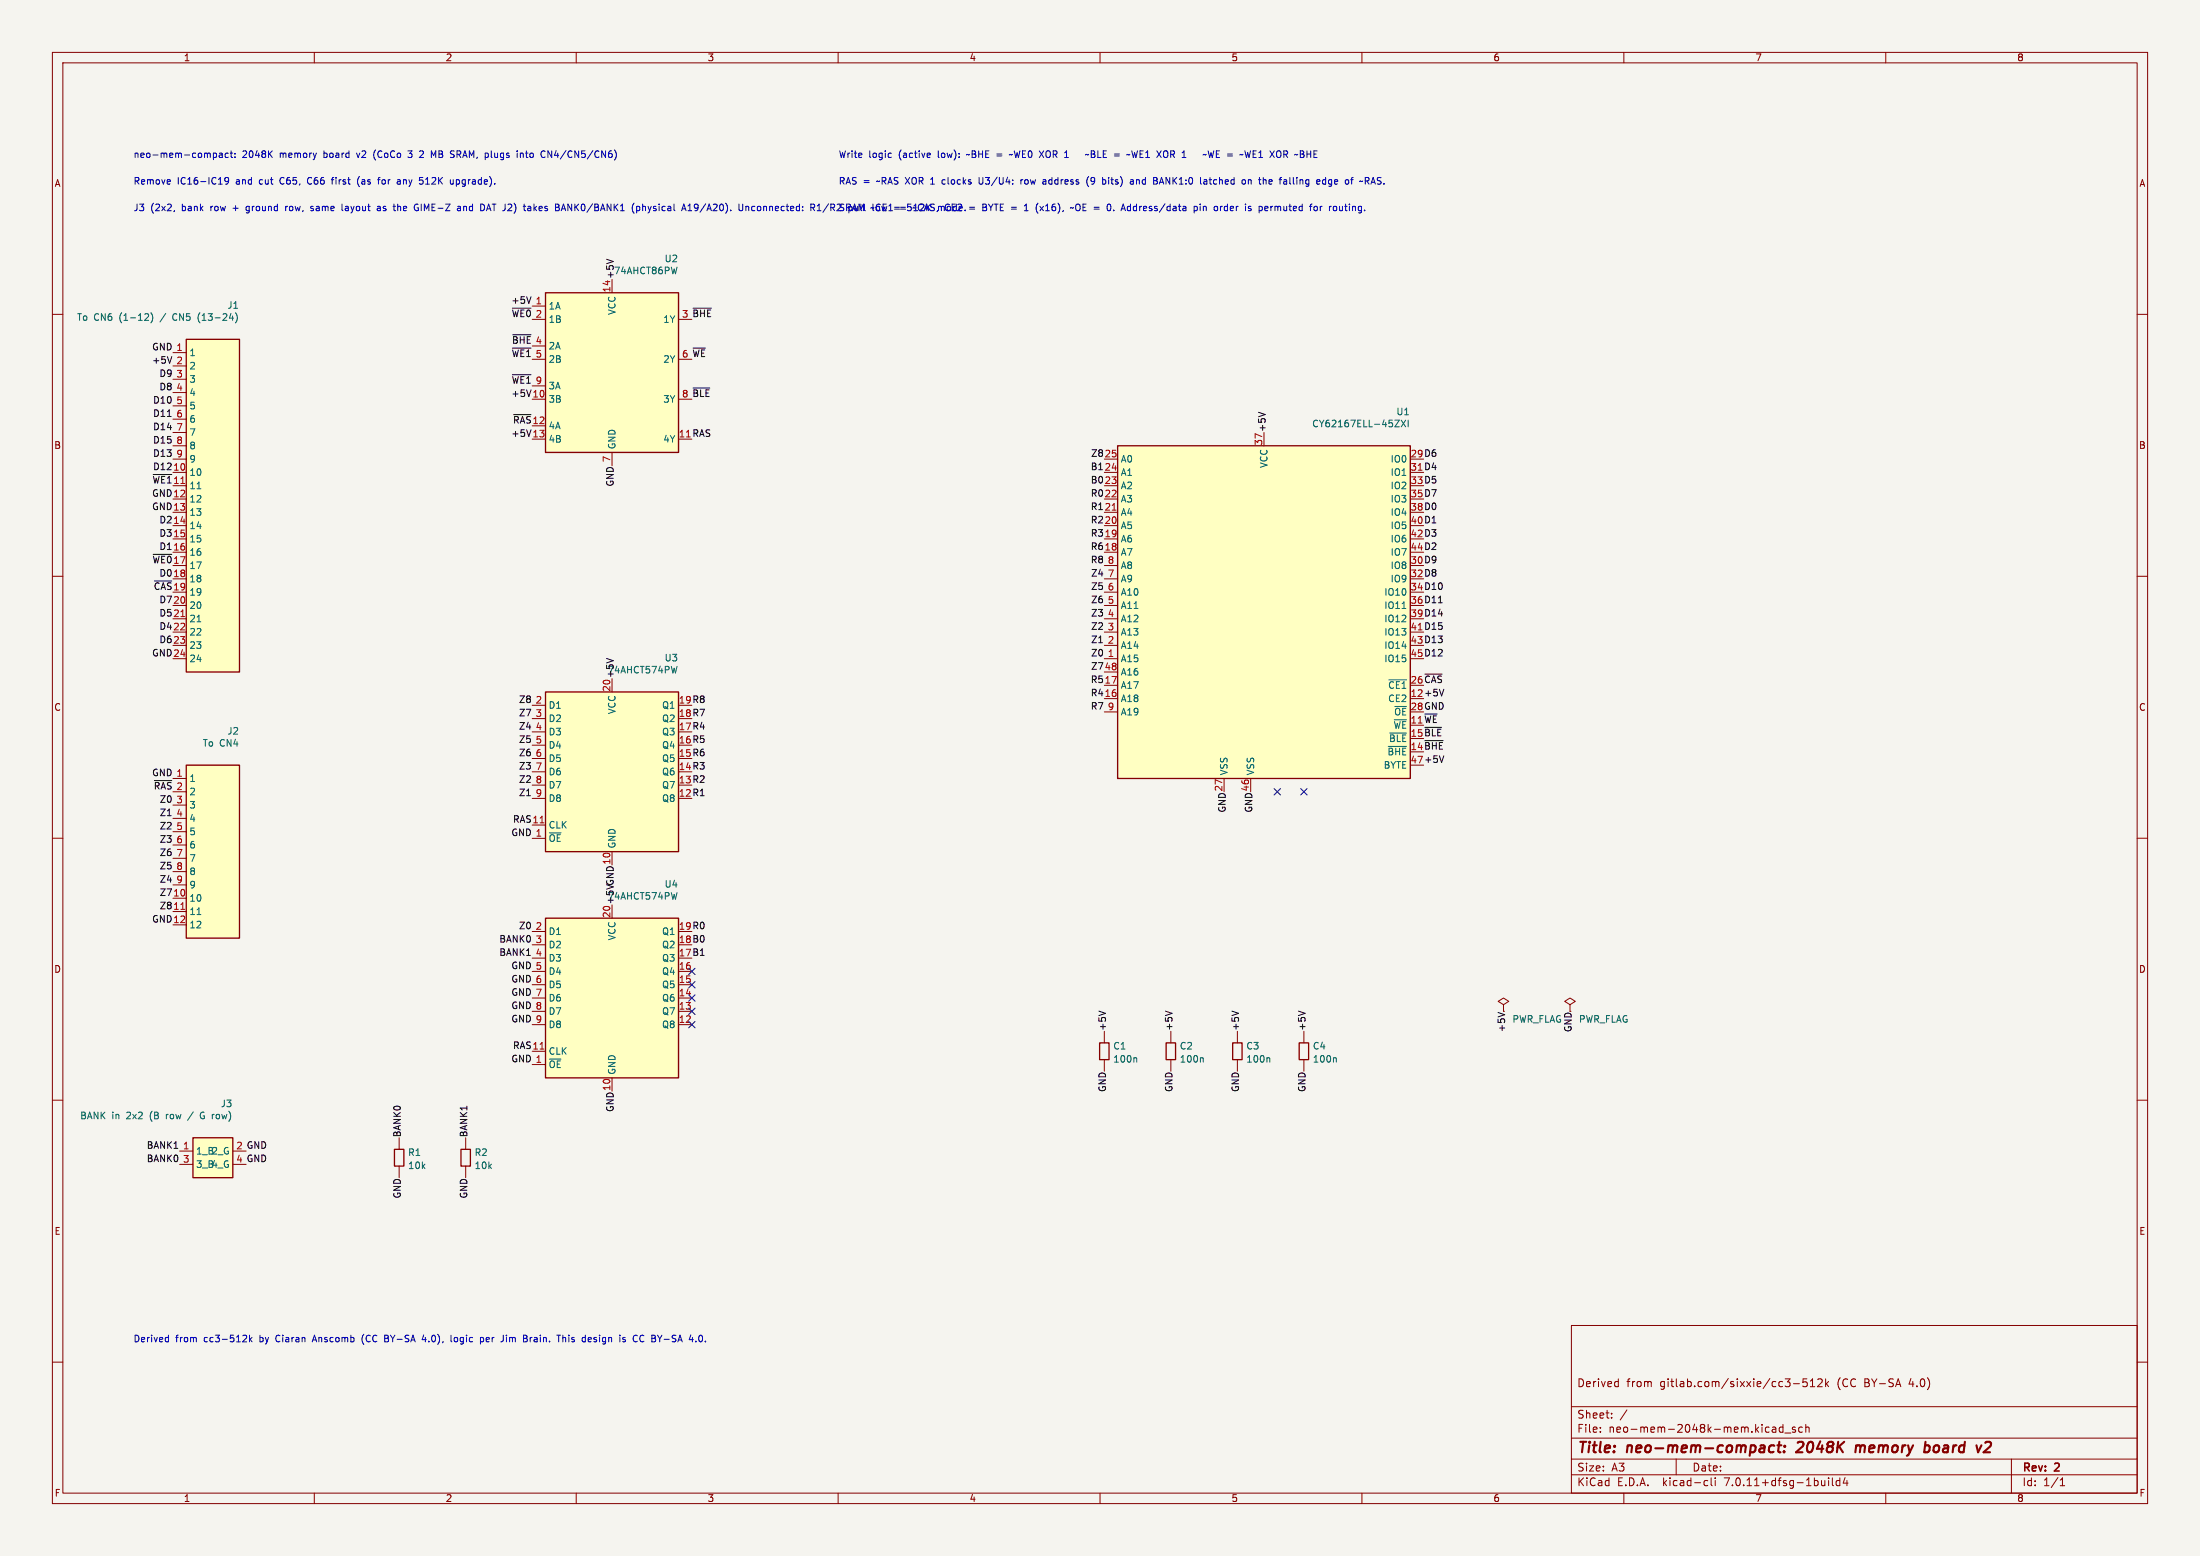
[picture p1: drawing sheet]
<svg xmlns="http://www.w3.org/2000/svg" width="420mm" height="297mm" viewBox="0 0 420 297" stroke-linecap="round" stroke-linejoin="round" font-family="sans-serif">
<path d="M0 0h420v297h-420z" fill="#f5f4ef" stroke="#f5f4ef" stroke-width=".19"/>
<g fill="none" stroke="#840000" stroke-width=".19">
<path d="M10 10h400v277h-400zM12 12h396v273h-396zM60 10v2M110 10v2M160 10v2M210 10v2M260 10v2M310 10v2M360 10v2M10 60h2M101.6 58.4h2.5M116.8 53.3v2.6"/>
<path d="M408 60h2M33 67.3h2.6M33 69.9h2.6M33 72.4h2.6M33 74.9h2.6M33 77.5h2.6M101.6 76.2h2.5M101.6 66h2.5M129.5 76.2h2.6M129.5 61h2.6M129.5 68.6h2.6M33 97.8h2.6"/>
<path d="M33 95.3h2.6M33 90.2h2.6M33 87.6h2.6M33 80h2.6M33 82.6h2.6M33 85.1h2.6M101.6 83.8h2.5M116.8 86.4v2.5M210.8 97.8h2.6M210.8 95.3h2.6M210.8 92.7h2.6M210.8 90.2h2.6"/>
<path d="M210.8 87.6h2.6M241.3 82.6v2.5M10 110h2M33 105.4h2.6M33 102.9h2.6M33 100.3h2.6M33 118.1h2.6M33 115.6h2.6M33 110.5h2.6M210.8 105.4h2.6M210.8 102.9h2.6M210.8 100.3h2.6"/>
<path d="M210.8 118.1h2.6M210.8 115.6h2.6M210.8 113h2.6M210.8 110.5h2.6M210.8 108h2.6M408 110h2M33 125.7h2.6M33 123.2h2.6M33 120.7h2.6M101.6 134.6h2.5M101.6 137.2h2.5M101.6 139.7h2.5"/>
<path d="M116.8 129.5v2.6M210.8 125.7h2.6M210.8 133.4h2.6M210.8 130.8h2.6M210.8 123.2h2.6M210.8 120.7h2.6M210.8 128.3h2.6M210.8 135.9h2.6M10 160h2M33 148.6h2.6M33 153.7h2.6M33 156.2h2.6"/>
<path d="M33 158.8h2.6M101.6 157.5h2.5M101.6 142.2h2.5M101.6 144.8h2.5M101.6 147.3h2.5M101.6 149.9h2.5M101.6 152.4h2.5M233.7 148.6v2.5M238.8 148.6v2.5M408 160h2M33 171.5h2.6M33 174h2.6"/>
<path d="M33 176.5h2.6M33 161.3h2.6M33 163.8h2.6M33 166.4h2.6M33 168.9h2.6M101.6 160h2.5M101.6 177.8h2.5M116.8 162.6v2.5M116.8 172.7v2.6M101.6 195.6h2.5M101.6 193h2.5M101.6 190.5h2.5"/>
<path d="M101.6 188h2.5M101.6 185.4h2.5M101.6 180.3h2.5M101.6 182.9h2.5M129.5 195.6h2.6M129.5 193h2.6M129.5 190.5h2.6M129.5 188h2.6M129.5 185.4h2.6M210.8 196.9v2.2M223.5 196.9v2.2M236.2 196.9v2.2"/>
<path d="M248.9 196.9v2.2M287 191.8l1-.7-1-.6-1 .6 1 .7v1.2M287 193h.1M299.7 191.8l1-.7-1-.6-1 .6 1 .7v1.2M10 210h2M34.3 219.7h2.5M76.2 217.2v2.2M88.9 217.2v2.2M101.6 203.2h2.5M101.6 200.7h2.5M116.8 205.7v2.6M210.8 202.3v2.2"/>
<path d="M223.5 202.3v2.2M236.2 202.3v2.2M248.9 202.3v2.2M408 210h2M34.3 222.2h2.5M76.2 222.6v2.2M88.9 222.6v2.2M10 260h2M300 253h108v32h-108zM408 260h2M300 278.5h108M300 274.5h108"/>
<path d="M300 268.5h108M305.5 273.2v.2M305.5 272.5v.1M307.7 270.5v.2M307.7 269.8v.1M308.5 263.7l.4 .1M308.9 263.2v1.5M308.9 264.6l-.4 .1M310.6 269.1l-1.3 1.9M320 278.5v3M338.4 272.5h.5l.1 .9M339 272.7l-.5 .1a.29 .29 0 0 0-.2 .3 .29 .29 0 0 0 .2 .3l.5-.1"/>
<path d="M340.4 272.5l-.5-.1-.2 .3 .1 .6h.6M340.4 271.9v1.5M340.7 273.5h1.2M342.4 264.1h1.1M342.7 272.5l-.3-.1-.2 .2v.2l.5 .2v.3h-.5M344.1 272.5l-.4-.1-.3 .3 .1 .6h.6M344.7 272.5l.2-.1 .4 .1 .1 .9M344.7 271.9v1.5M344.9 263.2h-.7v.7l.2-.1h.5l.1 .2-.1 .5-.2 .2-.5-.2M345.6 264.7h.8M345.6 263.6l.4-.4v1.5M347 263.3l.6-.1 .2 .1 .1 .3-1 1.1h1"/>
<path d="M348.5 263.2v1.5M348.7 264.1l.4 .6M349.1 263.7l-.6 .6M384 278.5v6.5M60 285v2M110 285v2M160 285v2M210 285v2M260 285v2M300 281.5h108M310 285v2M325.6 282.6l.4 .1"/>
<path d="M326 283.5l-.4 .1M326.7 282.1v1.3l.2 .2M327.4 282.1v.1M327.4 282.6v1M349.1 282.1v.1M349.1 282.6v1M349.8 282.1v1.3l.2 .2M351.2 282.7l-.4-.1-.3 .3 .2 .6h.5M351.2 282.1v1.5M352.2 282l-.3 1.1h.9M352.6 282.6v1M360 285v2"/>
<path d="M393.3 283.6h.9M393.3 282.5l.4-.4v1.5"/>
</g>
<path d="M338.7 276a.66 .66 0 0 0-1 .3v.5l.1 .3h.8M339.3 275.9h.8M339.7 275.2l-.2 1.7v.2l.4 .1M340.6 277v.2M340.7 276v.2M344.1 276.1l-1.2 1.1h1.2M354.4 275.9l-.2 1.3M355.1 276a.57 .57 0 0 0-.8 .1M355.2 276.2l-.2 1M367.6 275.2l-.3 2M367.7 275.9h.4l.3 .4-.1 .5-.4 .4M379 275.4l.3-.2h.5l.2 .2 .1 .4-.1 .3-1.3 1.1h1.2" fill="none" stroke="#840000" stroke-width=".4"/>
<g fill="none" stroke="#840000" stroke-width=".25">
<path d="M104.1 55.9h25.4v30.5h-25.4zM35.6 64.8h10.1v63.5h-10.1zM213.4 85.1h55.8v63.5h-55.8zM104.1 132.1h25.4v30.5h-25.4zM35.6 146.1h10.1v33h-10.1zM104.1 175.3h25.4v30.4h-25.4zM209.9 199.1h1.8v3.2h-1.8zM222.6 199.1h1.8v3.2h-1.8zM235.3 199.1h1.8v3.2h-1.8zM248 199.1h1.8v3.2h-1.8zM36.8 217.2h7.6v7.6h-7.6zM75.3 219.4h1.8v3.2h-1.8z"/>
<path d="M88 219.4h1.8v3.2h-1.8z"/>
</g>
<g fill="none" stroke="#006464" stroke-width=".19">
<path d="M27.8 59.9h.5l.1 .3-.8 .9h.8M28.8 59.7a1.46 1.46 0 0 1 0 1.9M45 59.8a1.47 1.47 0 0 1-.1 1.8M37.9 60.1l-.1 .4 .1 .8M37.6 93.3h.7M266.3 80.2h.8l-.8 1.3h.8M267.5 80.2l.8 1.3M268.3 80.2l-.8 1.3M268.8 80.2v1.3M37.6 118.7h.7M267.7 116.1h.7M129.2 127.2l-.3 1.3"/>
<path d="M265.1 129.8h3.4M265.3 139.9h3.2M265 142.5h3.5M37.6 174.6h.7M129.2 170.4l-.3 1.2M36.9 212.2l-1.1 1.7M38.7 212.3a.68 .68 0 0 0-.5 .6 .68 .68 0 0 0 .5 .6M216.8 201.9l.2 .2v.6M229.5 201.9l.2 .2v.6M242.2 201.9l.2 .2v.6M254.9 201.9l.2 .2v.6"/>
</g>
<g fill="#ffffc2" stroke="#ffffc2" stroke-width=".19">
<path d="M104.1 132.1h25.4v30.5h-25.4z"/>
<path d="M36.8 217.2h7.6v7.6h-7.6z"/>
<path d="M35.6 146.1h10.1v33h-10.1z"/>
<path d="M104.1 175.3h25.4v30.4h-25.4z"/>
<path d="M213.4 85.1h55.8v63.5h-55.8z"/>
<path d="M104.1 55.9h25.4v30.5h-25.4z"/>
<path d="M35.6 64.8h10.1v63.5h-10.1z"/>
</g>
<path d="M212.3 97.4h.8M34.5 117.7h.8M103.1 157.1h.7M34.5 173.6h.8M103.1 200.2h.7" fill="none" stroke="#a90000" stroke-width=".19"/>
<g fill="none" stroke="#0f0f0f" stroke-width=".19">
<path d="M97.8 58.8h3.6M101.4 56.6l-.4 1.3M115.8 49.5l1.3 .4M132.3 58.8h3.5M32 79.5h.7M32.8 68.1l-.4 1.2M97.8 71.5h3.6M97.8 66.4h3.6M97.9 63.9h3.5M98.1 79.1h3.3M132.3 74.1h3.2M240.3 78.7l1.2 .4"/>
<path d="M29.2 90.6h3.6M29.2 105.8h3.6M29.5 110.9h3.3M274.6 115.1h.7M115.8 125.7l1.3 .4M272 128.7h3.3M272 138.8h3.2M275.6 131.6l-.4 1.2M29.5 149h3.3M272 141.4h3.5M275.6 144.3l-.4 1.2M209.8 193l1.3 .4"/>
<path d="M222.5 193l1.3 .4M235.2 193l1.3 .4M247.9 193l1.3 .4M286 193.3l1.3 .4"/>
</g>
<g fill="none" stroke="#0000c2" stroke-width=".19">
<path d="M40.9 29.2h.2l.2 .3v.4l-.4 .2M41.7 35.1h.7M41.9 29.3h.5v.8M42.4 29.5l-.4 .1-.2 .2 .2 .3 .4-.1M43.6 29.3l-.4-.1-.2 .3 .1 .5h.5M43.6 34.4l-.2 .3-.4-.1-.1-.2v-.3l.3-.2h.2l.2 .2a.84 .84 0 0 1-.3 1h-.3M43.9 29.2h.5M44.1 28.8v1.1l.3 .2M44.9 29.9v.2M44.9 29.3v.1M47.2 39.4l-.2 .2v.4l.2 .2M51.4 29.3l.6 .8"/>
<path d="M52 28.8l-.7 .7M54.5 39.4v.8M54.9 39.4l-.4 .2M58.9 33.9l-.2 .5 .2 .7M59.8 39.4h-.3l-.2 .2 .6 .4M63.2 34.3h.5M63.7 33.9l-.3 .2v1M65.3 39v1l.2 .2M66.1 39.4h-.1M66.1 39.7l-.2 .2 .2 .3M68.6 33.7a1.46 1.46 0 0 0 0 1.9M71.5 29l-.2 .5 .2 .7"/>
<path d="M72.1 39.4h.4l.1 .8M72.1 34.3h.5M72.6 33.9l-.4 .2M72.6 39.7h-.4l-.2 .2 .2 .3h.4M75.9 39v1.2M76 34.3l.4 .2v.6M76.3 39.4l-.4 .1M76.4 35.1h-.4M76.4 34.6l-.4 .1M77.9 29.9l.5 .2M77.9 28.8h.8l-.5 .5h.2M79.6 39.7h.3l-.1 .5"/>
<path d="M80.3 28.8l.4 .1M80.4 39v1.2M80.7 34.5v.5M80.8 29.3l-.8 .8h.8M82.3 28.8l.5 .9 .4-.9M86.5 34.3v.8M86.5 35v.1M87.1 35.1h.4M87.1 34.3v1.3M87.5 34.3l-.4 .1M87.7 39.4l.2 .2v.6M87.9 39.7h-.4"/>
<path d="M88.5 39.4v.8M88.9 39.4l-.4 .1M93 39.9h.6M99.3 29.3l.2-.1 .3 .1 .1 .8M99.3 29.2v.9M101.9 39v1.2M102.1 39.7l.3 .5M102.4 39.4l-.5 .5M103.8 28.8l.3 .1M104.1 29.9l-.3 .2M104.6 30.1v-1.3l.7 1.3M107.3 39.9h.6"/>
<path d="M121.5 39.4h.4l.2 .2-.1 .6h-.5M121.5 39.4v1.3M122.7 39.5l.2-.1h.3v.8M122.7 39v1.2M131.3 39.3l.4-.3v1.2M133 39h-.2l-.3 .2 .1 .4 .4 .1M142.4 39.5l.2-.1h.3v.8M142.4 39.4v.8M144.1 39.4h-.4l-.2 .2 .1 .6h.5M156 39.3l.4-.3v1.2M158.2 38.9l-1.1 1.6M170 29.2l.2 .1"/>
<path d="M170.2 30l-.2 .1M173.9 39.6v.5M177.4 29.2l.2 .3-.6 .1M177.5 30l-.1 .1M180.1 34.3l-.3 .2v.4l.3 .2M184.7 29.5l-.2 .1M186.9 33.9v1l.3 .2h.2M193.2 29.5h-.4l-.1 .1M194.9 34.3v.8M195.3 34.3l-.4 .2M195.7 39.3l.2-.3v1.2M198.2 38.8l-.2 .2"/>
<path d="M198.5 39.4l.7 .8M199.2 39.4l-.7 .8M199.2 34.3l.5 .2v.6M199.7 35.1h-.5M199.7 34.6l-.5 .1M204.9 39.6l-.6 .1M205.7 39h-.2a.81 .81 0 0 0 .2 1.2M207.8 29.5l-.6 .1M207.8 33.7a1.46 1.46 0 0 0 0 1.9M208.3 29.4h.4M208.4 35.1h.2M208.5 33.9l-.2 .2v.3l.2 .3"/>
<path d="M208.7 28.8h-.4v1.3h.5M211 34.4l.1 .1-.1 .6M211.6 33.9v.1M215.3 39.4h.5M215.8 39v1.2M215.9 34.3l.5 .2v.6M216.1 28.8l.3 1.3 .2-.9 .2 .9 .3-1.3M216.4 35.1h-.5M216.4 34.6l-.5 .1M217 34.3v.8M217.1 34.3l-.1 .1M221.3 35.1l.4-1.2 .5 1.2"/>
<path d="M221.4 34.8h.6M228 39.4h.3l.3 .2-.1 .6h-.5M228 39.4v1.3M229.1 39v.1M229.1 39.4v.8M229.7 39.4v.8M229.9 39.4l-.2 .1M230 34.3l.4 .2v.6M230.3 29.5l-.6 .1M230.4 35.1h-.4M230.4 34.6l-.4 .1M230.6 28.8l.3 1.3 .3-.9 .2 .9 .3-1.3"/>
<path d="M230.8 34.3h.5M232.2 29.4h.4M232.8 28.8h-.6v1.3h.6M233.2 39.4h.2M234 39.4l-.3 .2v.4l.3 .2M237.5 34.3l.3 .2v.4l-.3 .2M238.3 34.4l.2-.1 .3 .1 .1 .7M238.3 34.3v.8M239.2 30.1h.6M239.2 28.8h.6M239.2 29.4h.4M242.6 39.4v.8"/>
<path d="M242.7 34.3l-.5 .2 .1 .6h.4M242.9 34.6l-.7 .1M243 39.4l-.4 .2M246.2 33.9v1.1l.2 .1M251.4 39.4l.1 .2-.1 .6M252 39.4v.8M252.4 39.4l-.4 .2M253.1 34.4l-.4-.1-.2 .2 .1 .6h.5M253.1 33.9v1.2M253.7 35.5l.3 .1M254.1 34.3h-.2l-.3 .2 .1 .5 .4 .1M256.3 39.4v.8"/>
<path d="M256.7 39.4h.5M259.6 34.6l-.1 .1M261.8 34.8h.6M262.1 33.9l.5 1.2M33.3 40.2l-.1 .2M47 40.6l.2 .1M59.9 40l-.2 .2h-.4M87.9 40.2h-.4M92.9 40.2l.4-1.2 .4 1.2M107.1 40.2l.5-1.2 .4 1.2M108.4 40.2v-1.2l.7 1.2M131.3 40.2h.8"/>
<path d="M133 40.2h-.3M156 40.2h.7M195.6 40.2h.7M198 40.5l.2 .2M212.6 40.1v.1M215.3 40.2h.5M256.3 40.1l-.2 .1M31.8 255.3h.4M32.2 254.9v1.2M32.2 256.1h-.4M46.5 254.9h.5l.1 .3-.8 .9h.8M47.6 254.9v1.2"/>
<path d="M47.8 255.6l.3 .5M48.1 255.3l-.5 .5M59.7 255.8h.6M60 254.9l-.4 1.2M69.5 254.7a1.46 1.46 0 0 0 0 1.9M73.5 254.9h.5M73.5 255.5h.4M73.9 255.5h.2M74 255.4l-.1 .1M74.1 256.1h-.6M80.9 254.8l-.3 .9h.8M81.2 255.3v.8"/>
<path d="M86.1 254.9v1l.2 .2M87.1 255.3h-.3l-.1 .2 .1 .5 .3 .1M91.7 255.3h.4l.2 .2-.1 .6h-.5M92.9 255.3v.8M93.4 255.6l-.6 .1M96.7 254.9v.1M96.7 255.3v.8M101.2 255.3v.8M101.6 255.3l-.4 .2M107.4 255.4l.2-.1h.3l.1 .8M107.4 254.9v1.2M112.5 255.3h.3l.1 .3-.6 .1"/>
<path d="M112.8 256.1h-.3M119.2 255.7l.2 .2-.2 .2M119.2 255.3h.2M122.7 254.9l.2 .1M122.9 256l-.2 .1M133.4 255.3l.3-.4a.68 .68 0 0 1 .4 .6 .68 .68 0 0 1-.4 .6l-.3-.5"/>
</g>
<g fill="none" stroke="#000084" stroke-width=".19">
<path d="M243.2 150.5l1.2 1.2M244.4 150.5l-1.2 1.2M248.3 150.5l1.2 1.2M249.5 150.5l-1.2 1.2M131.5 195l1.2 1.2M131.5 192.4l1.2 1.2M131.5 189.9l1.2 1.2M131.5 187.4l1.2 1.2M131.5 184.8l1.2 1.2M132.7 195l-1.2 1.2M132.7 192.4l-1.2 1.2M132.7 189.9l-1.2 1.2"/>
<path d="M132.7 187.4l-1.2 1.2M132.7 184.8l-1.2 1.2"/>
</g>
<g font-size="2.8" fill="#840000">
<text x="301" y="277.9">Title:</text>
<text x="310.6" y="277.9">neo-mem-compact:</text>
<text x="343.9" y="277.9">2048K</text>
<text x="355.9" y="277.9">memory</text>
<text x="369.8" y="277.9">board</text>
</g>
<g font-size="2.1" fill="#840000">
<text x="301" y="265">Derived</text>
<text x="310.5" y="265">from</text>
<text x="316.9" y="265">gitlab.com/sixxie/cc3-512k</text>
<text x="350.9" y="265">(CC</text>
<text x="356.2" y="265">BY-SA</text>
<text x="364.8" y="265">4.0)</text>
<text x="301" y="273.7">File:</text>
<text x="301" y="271">Sheet:</text>
<text x="307.1" y="273.7">neo-mem-2048k-mem.kicad_sch</text>
<text x="301" y="281.1">Size:</text>
<text x="307.6" y="281.1">A3</text>
<text x="323" y="281.1">Date:</text>
<text x="386" y="281.3">Rev:</text>
<text x="392.4" y="281.3">2</text>
<text x="301" y="283.9">KiCad</text>
<text x="308.7" y="283.9">E.D.A.</text>
<text x="317.6" y="283.9">kicad-cli</text>
<text x="329.5" y="283.9">7.0.11+dfsg-1build4</text>
<text x="386" y="283.9">Id:</text>
<text x="390.1" y="283.9">1/1</text>
</g>
<g font-size="1.8" fill="#840000">
<text x="35" y="11.9">1</text>
<text x="85" y="11.9">2</text>
<text x="135" y="11.9">3</text>
<text x="185" y="11.9">4</text>
<text x="235" y="11.9">5</text>
<text x="285" y="11.9">6</text>
<text x="335" y="11.9">7</text>
<text x="385" y="11.9">8</text>
<text x="10.3" y="35.9">A</text>
<text x="408.3" y="35.9">A</text>
<text x="10.3" y="85.9">B</text>
<text x="408.2" y="85.9">B</text>
<text x="10.3" y="135.9">C</text>
<text x="408.2" y="135.9">C</text>
<text x="10.3" y="185.9">D</text>
<text x="408.2" y="185.9">D</text>
<text x="10.3" y="235.9">E</text>
<text x="408.3" y="235.9">E</text>
<text x="10.3" y="285.9">F</text>
<text x="35" y="286.9">1</text>
<text x="85" y="286.9">2</text>
<text x="135" y="286.9">3</text>
<text x="185" y="286.9">4</text>
<text x="235" y="286.9">5</text>
<text x="285" y="286.9">6</text>
<text x="335" y="286.9">7</text>
<text x="385" y="286.9">8</text>
<text x="408.3" y="285.9">F</text>
</g>
<g font-size="1.8" fill="#0000c2">
<text x="25.4" y="30.2">neo-mem-compact:</text>
<text x="25.4" y="35.3">Remove</text>
<text x="33.8" y="35.3">IC16-IC19</text>
<text x="45.2" y="35.3">and</text>
<text x="46.2" y="30.2">2048K</text>
<text x="49.8" y="35.3">cut</text>
<text x="53.5" y="30.2">memory</text>
<text x="53.9" y="35.3">C65,</text>
<text x="59.4" y="35.3">C66</text>
<text x="62.1" y="30.2">board</text>
<text x="64.2" y="35.3">first</text>
<text x="68.6" y="30.2">v2</text>
<text x="69.3" y="35.3">(as</text>
<text x="72" y="30.2">(CoCo</text>
<text x="73.5" y="35.3">for</text>
<text x="77.3" y="35.3">any</text>
<text x="78.8" y="30.2">3</text>
<text x="81.2" y="30.2">2</text>
<text x="81.7" y="35.3">512K</text>
<text x="83.6" y="30.2">MB</text>
<text x="87.5" y="30.2">SRAM, plugs</text>
<text x="87.8" y="35.3">upgrade).</text>
<text x="100.6" y="30.2">into</text>
<text x="105.4" y="30.2">CN4/CN5/CN6)</text>
<text x="160" y="30.2">Write</text>
<text x="160" y="35.3">RAS =</text>
<text x="165.8" y="30.2">logic</text>
<text x="167.5" y="35.3">~RAS XOR 1</text>
<text x="171.7" y="30.2">(active</text>
<text x="179.3" y="30.2">low):</text>
<text x="180.5" y="35.3">clocks</text>
<text x="185.1" y="30.2">~BHE =</text>
<text x="187.7" y="35.3">U3/U4:</text>
<text x="193.7" y="30.2">~WE0 XOR 1</text>
<text x="195.9" y="35.3">row</text>
<text x="200.4" y="35.3">address</text>
<text x="208.9" y="35.3">(9</text>
<text x="209.2" y="30.2">~BLE =</text>
<text x="212.1" y="35.3">bits)</text>
<text x="217.5" y="30.2">~WE1 XOR 1</text>
<text x="217.7" y="35.3">and</text>
<text x="222.3" y="35.3">BANK1:0</text>
<text x="231.4" y="35.3">latched</text>
<text x="233.1" y="30.2">~WE =</text>
<text x="239.6" y="35.3">on</text>
<text x="240.5" y="30.2">~WE1 XOR ~BHE</text>
<text x="243.1" y="35.3">the</text>
<text x="247.2" y="35.3">falling</text>
<text x="254.5" y="35.3">edge</text>
<text x="260.1" y="35.3">of</text>
<text x="263.2" y="35.3">~RAS.</text>
<text x="25.4" y="40.4">J3</text>
<text x="28.7" y="40.4">(2x2,</text>
<text x="34.8" y="40.4">bank</text>
<text x="40.5" y="40.4">row</text>
<text x="44.9" y="40.4">+</text>
<text x="47.6" y="40.4">ground</text>
<text x="55.3" y="40.4">row,</text>
<text x="60.4" y="40.4">same</text>
<text x="66.5" y="40.4">layout</text>
<text x="73.5" y="40.4">as</text>
<text x="76.8" y="40.4">the</text>
<text x="81" y="40.4">GIME-Z</text>
<text x="89.4" y="40.4">and</text>
<text x="94" y="40.4">DAT J2)</text>
<text x="102.7" y="40.4">takes</text>
<text x="108.9" y="40.4">BANK0/BANK1</text>
<text x="123.7" y="40.4">(physical</text>
<text x="133.6" y="40.4">A19/A20).</text>
<text x="144.5" y="40.4">Unconnected:</text>
<text x="158.5" y="40.4">R1/R2</text>
<text x="160" y="40.4">SRAM pull</text>
<text x="166.2" y="40.4">~CE1low</text>
<text x="171.9" y="40.4">=</text>
<text x="174.7" y="40.4">~CAS, CE2mode.BYTE =</text>
<text x="175" y="40.4">=</text>
<text x="177.8" y="40.4">512K</text>
<text x="196.8" y="40.4">1</text>
<text x="199.2" y="40.4">(x16),</text>
<text x="206.1" y="40.4">~OE =</text>
<text x="213.4" y="40.4">0.</text>
<text x="216.4" y="40.4">Address/data</text>
<text x="230.4" y="40.4">pin</text>
<text x="234.5" y="40.4">order</text>
<text x="240.6" y="40.4">is</text>
<text x="243.4" y="40.4">permuted</text>
<text x="253.4" y="40.4">for</text>
<text x="257.3" y="40.4">routing.</text>
<text x="25.4" y="256.3">Derived</text>
<text x="33.5" y="256.3">from</text>
<text x="39.1" y="256.3">cc3-512k</text>
<text x="49.8" y="256.3">by</text>
<text x="53.1" y="256.3">Ciaran</text>
<text x="60.4" y="256.3">Anscomb</text>
<text x="69.9" y="256.3">(CC</text>
<text x="74.5" y="256.3">BY-SA</text>
<text x="81.9" y="256.3">4.0),</text>
<text x="87.5" y="256.3">logic</text>
<text x="93.4" y="256.3">per</text>
<text x="97.5" y="256.3">Jim</text>
<text x="102" y="256.3">Brain.</text>
<text x="108.7" y="256.3">This</text>
<text x="113.6" y="256.3">design</text>
<text x="121" y="256.3">is</text>
<text x="123.8" y="256.3">CC BY-SA</text>
<text x="134.9" y="256.3">4.0.</text>
</g>
<g font-size="1.8" fill="#006464">
<text x="117.1" y="52.5">74AHCT86PW</text>
<text x="126.8" y="50.2">U2</text>
<text x="43.3" y="59.1">J1</text>
<text x="104.6" y="59.3">1A</text>
<text x="14.6" y="61.4">To CN6</text>
<text x="22.9" y="61.4">(1-12)</text>
<text x="30.9" y="61.4">/</text>
<text x="33.4" y="61.4">CN5</text>
<text x="38.4" y="61.4">(13-24)</text>
<text x="104.6" y="61.8">1B</text>
<text x="117.7" y="60.2" transform="rotate(-90 117.7 60.2)">VCC</text>
<text x="126.5" y="61.8">1Y</text>
<text x="36.1" y="68.2">1</text>
<text x="36.1" y="70.7">2</text>
<text x="104.6" y="66.9">2A</text>
<text x="104.6" y="69.4">2B</text>
<text x="126.5" y="69.4">2Y</text>
<text x="36.1" y="73.3">3</text>
<text x="36.1" y="75.8">4</text>
<text x="104.6" y="77.1">3B</text>
<text x="104.6" y="74.5">3A</text>
<text x="126.5" y="77.1">3Y</text>
<text x="36.1" y="78.3">5</text>
<text x="36.1" y="80.9">6</text>
<text x="36.1" y="83.4">7</text>
<text x="104.6" y="82.1">4A</text>
<text x="250.4" y="81.8">CY62167ELL-45ZXI</text>
<text x="266.5" y="79.5">U1</text>
<text x="36.1" y="86">8</text>
<text x="36.1" y="88.5">9</text>
<text x="104.6" y="84.7">4B</text>
<text x="117.7" y="85.9" transform="rotate(-90 117.7 85.9)">GND</text>
<text x="126.5" y="84.7">4Y</text>
<text x="213.9" y="88.5">A0</text>
<text x="242.2" y="89.4" transform="rotate(-90 242.2 89.4)">VCC</text>
<text x="265.4" y="88.5">IO0</text>
<text x="36.1" y="91">10</text>
<text x="36.1" y="93.6">11</text>
<text x="213.9" y="93.6">A2</text>
<text x="213.9" y="91">A1</text>
<text x="265.4" y="91">IO1</text>
<text x="265.4" y="93.6">IO2</text>
<text x="36.1" y="96.1">12</text>
<text x="36.1" y="98.7">13</text>
<text x="36.1" y="101.2">14</text>
<text x="213.9" y="101.2">A5</text>
<text x="213.9" y="98.7">A4</text>
<text x="213.9" y="96.1">A3</text>
<text x="265.4" y="96.1">IO3</text>
<text x="265.4" y="98.7">IO4</text>
<text x="265.4" y="101.2">IO5</text>
<text x="36.1" y="103.7">15</text>
<text x="36.1" y="106.3">16</text>
<text x="213.9" y="106.3">A7</text>
<text x="213.9" y="103.7">A6</text>
<text x="265.4" y="103.7">IO6</text>
<text x="265.4" y="106.3">IO7</text>
<text x="36.1" y="108.8">17</text>
<text x="36.1" y="111.4">18</text>
<text x="36.1" y="113.9">19</text>
<text x="213.9" y="113.9">A10</text>
<text x="213.9" y="111.4">A9</text>
<text x="213.9" y="108.8">A8</text>
<text x="264.2" y="113.9">IO10</text>
<text x="265.4" y="108.8">IO8</text>
<text x="265.4" y="111.4">IO9</text>
<text x="36.1" y="116.4">20</text>
<text x="36.1" y="119">21</text>
<text x="213.9" y="119">A12</text>
<text x="213.9" y="116.4">A11</text>
<text x="264.2" y="116.4">IO11</text>
<text x="264.2" y="119">IO12</text>
<text x="36.1" y="121.5">22</text>
<text x="36.1" y="124.1">23</text>
<text x="213.9" y="124.1">A14</text>
<text x="213.9" y="121.5">A13</text>
<text x="264.2" y="121.5">IO13</text>
<text x="264.2" y="124.1">IO14</text>
<text x="36.1" y="126.6">24</text>
<text x="115.9" y="128.7">74AHCT574PW</text>
<text x="126.8" y="126.4">U3</text>
<text x="213.9" y="126.6">A15</text>
<text x="213.9" y="131.7">A17</text>
<text x="213.9" y="129.1">A16</text>
<text x="264.2" y="126.6">IO15</text>
<text x="104.6" y="135.5">D1</text>
<text x="117.7" y="136.4" transform="rotate(-90 117.7 136.4)">VCC</text>
<text x="126.3" y="135.5">Q1</text>
<text x="213.9" y="134.2">A18</text>
<text x="213.9" y="136.8">A19</text>
<text x="264.9" y="134.2">CE2</text>
<text x="38.6" y="142.7">To CN4</text>
<text x="43.3" y="140.4">J2</text>
<text x="104.6" y="138">D2</text>
<text x="104.6" y="140.6">D3</text>
<text x="104.6" y="143.1">D4</text>
<text x="126.3" y="143.1">Q4</text>
<text x="126.3" y="140.6">Q3</text>
<text x="126.3" y="138">Q2</text>
<text x="36.1" y="149.5">1</text>
<text x="104.6" y="145.6">D5</text>
<text x="104.6" y="148.2">D6</text>
<text x="126.3" y="148.2">Q6</text>
<text x="126.3" y="145.6">Q5</text>
<text x="234.5" y="148.1" transform="rotate(-90 234.5 148.1)">VSS</text>
<text x="239.6" y="148.1" transform="rotate(-90 239.6 148.1)">VSS</text>
<text x="264.1" y="146.9">BYTE</text>
<text x="36.1" y="152">2</text>
<text x="36.1" y="154.5">3</text>
<text x="104.6" y="150.7">D7</text>
<text x="104.6" y="153.3">D8</text>
<text x="126.3" y="153.3">Q8</text>
<text x="126.3" y="150.7">Q7</text>
<text x="36.1" y="157.1">4</text>
<text x="36.1" y="159.6">5</text>
<text x="104.6" y="160.9">~{OE}</text>
<text x="104.6" y="158.3">CLK</text>
<text x="36.1" y="162.2">6</text>
<text x="36.1" y="164.7">7</text>
<text x="36.1" y="167.2">8</text>
<text x="117.7" y="162.1" transform="rotate(-90 117.7 162.1)">GND</text>
<text x="36.1" y="172.3">10</text>
<text x="36.1" y="169.8">9</text>
<text x="115.9" y="171.9">74AHCT574PW</text>
<text x="126.8" y="169.6">U4</text>
<text x="36.1" y="174.9">11</text>
<text x="36.1" y="177.4">12</text>
<text x="104.6" y="178.7">D1</text>
<text x="117.7" y="179.6" transform="rotate(-90 117.7 179.6)">VCC</text>
<text x="126.3" y="178.7">Q1</text>
<text x="104.6" y="181.2">D2</text>
<text x="104.6" y="183.7">D3</text>
<text x="126.3" y="183.7">Q3</text>
<text x="126.3" y="181.2">Q2</text>
<text x="104.6" y="186.3">D4</text>
<text x="104.6" y="188.8">D5</text>
<text x="104.6" y="191.4">D6</text>
<text x="126.3" y="191.4">Q6</text>
<text x="126.3" y="188.8">Q5</text>
<text x="126.3" y="186.3">Q4</text>
<text x="104.6" y="193.9">D7</text>
<text x="104.6" y="196.4">D8</text>
<text x="126.3" y="196.4">Q8</text>
<text x="126.3" y="193.9">Q7</text>
<text x="288.6" y="195.4">PWR_FLAG</text>
<text x="301.3" y="195.4">PWR_FLAG</text>
<text x="104.6" y="201.5">CLK</text>
<text x="212.4" y="200.5">C1</text>
<text x="212.4" y="203">100n</text>
<text x="225.1" y="200.5">C2</text>
<text x="225.1" y="203">100n</text>
<text x="237.8" y="200.5">C3</text>
<text x="237.8" y="203">100n</text>
<text x="250.5" y="200.5">C4</text>
<text x="250.5" y="203">100n</text>
<text x="104.6" y="204.1">~{OE}</text>
<text x="117.7" y="205.2" transform="rotate(-90 117.7 205.2)">GND</text>
<text x="15.2" y="213.8">BANK</text>
<text x="21.3" y="213.8">in</text>
<text x="24.3" y="213.8">2x2</text>
<text x="28.9" y="213.8">(B</text>
<text x="32.2" y="213.8">row</text>
<text x="39.1" y="213.8">G row)</text>
<text x="42.1" y="211.5">J3</text>
<text x="37.3" y="220.6">1_B2_G</text>
<text x="77.8" y="220.8">R1</text>
<text x="90.5" y="220.8">R2</text>
<text x="37.3" y="223.1">3_B4_G</text>
<text x="77.8" y="223.3">10k</text>
<text x="90.5" y="223.3">10k</text>
</g>
<g font-size="1.8" fill="#0f0f0f">
<text x="117.4" y="53.3" transform="rotate(-90 117.4 53.3)">+5V</text>
<text x="97.5" y="58.1">+5V</text>
<text x="97.6" y="60.6">~{WE0}</text>
<text x="97.6" y="65.7">~{BHE}</text>
<text x="130.1" y="60.7">3 ~{BHE}</text>
<text x="28.9" y="67">GND 1</text>
<text x="28.9" y="69.5">+5V</text>
<text x="97.6" y="68.2">~{WE1}</text>
<text x="130.1" y="68.3">6 ~{WE}</text>
<text x="29.1" y="77.1">D10</text>
<text x="30.3" y="72">D9</text>
<text x="30.3" y="74.6">D8</text>
<text x="97.5" y="75.9">+5V 10</text>
<text x="97.6" y="73.3">~{WE1}</text>
<text x="130.1" y="75.9">8 ~{BLE}</text>
<text x="29.1" y="79.7">D11</text>
<text x="29.1" y="82.2">D14</text>
<text x="97.5" y="83.5">+5V 13</text>
<text x="97.8" y="80.9">~{RAS}</text>
<text x="101.6" y="81">12</text>
<text x="129.5" y="83.6">11 RAS</text>
<text x="241.8" y="82.5" transform="rotate(-90 241.8 82.5)">+5V</text>
<text x="29.1" y="84.7">D15</text>
<text x="29.1" y="87.3">D13</text>
<text x="29.1" y="89.8">D12</text>
<text x="33" y="89.9">10</text>
<text x="208.1" y="89.8">B1</text>
<text x="208.2" y="87.3">Z8</text>
<text x="210.8" y="87.4">25</text>
<text x="269.2" y="87.4">29 D6</text>
<text x="269.2" y="89.9">31 D4</text>
<text x="28.9" y="94.9">GND12</text>
<text x="29" y="92.4">~{WE1}</text>
<text x="117.4" y="93" transform="rotate(-90 117.4 93)">GND</text>
<text x="208.1" y="94.9">R0</text>
<text x="208.1" y="92.4">B0</text>
<text x="210.8" y="95">22</text>
<text x="210.8" y="92.5">23</text>
<text x="269.2" y="92.5">33 D5</text>
<text x="269.2" y="95">35 D7</text>
<text x="28.9" y="97.4">GND13</text>
<text x="30.3" y="100">D2</text>
<text x="33" y="100.1">14</text>
<text x="208.1" y="97.4">R1</text>
<text x="208.1" y="100">R2</text>
<text x="210.8" y="100.1">20</text>
<text x="269.2" y="97.5">38 D0</text>
<text x="269.2" y="100.1">40 D1</text>
<text x="29" y="107.6">~{WE0}</text>
<text x="30.3" y="102.5">D3</text>
<text x="30.3" y="105.1">D1</text>
<text x="33" y="102.6">15</text>
<text x="33" y="107.7">17</text>
<text x="208.1" y="102.5">R3</text>
<text x="208.1" y="105.1">R6</text>
<text x="208.1" y="107.6">R8</text>
<text x="210.8" y="105.2">18</text>
<text x="210.8" y="102.6">19</text>
<text x="269.2" y="107.7">30 D9</text>
<text x="269.2" y="102.6">42 D3</text>
<text x="269.2" y="105.2">44 D2</text>
<text x="29.2" y="112.7">~{CAS}</text>
<text x="30.3" y="110.1">D0</text>
<text x="33" y="110.2">18</text>
<text x="33" y="112.8">19</text>
<text x="208.2" y="110.1">Z4</text>
<text x="208.2" y="112.7">Z5</text>
<text x="269.2" y="110.2">32 D8</text>
<text x="269.2" y="112.8">34 D10</text>
<text x="30.3" y="115.2">D7</text>
<text x="30.3" y="117.8">D5</text>
<text x="33" y="117.9">21</text>
<text x="208.2" y="115.2">Z6</text>
<text x="208.2" y="117.8">Z3</text>
<text x="269.2" y="115.3">36 D11</text>
<text x="269.2" y="117.9">39 D14</text>
<text x="28.9" y="125.4">GND24</text>
<text x="30.3" y="122.8">D6</text>
<text x="30.3" y="120.3">D4</text>
<text x="33" y="120.4">22</text>
<text x="33" y="122.9">23</text>
<text x="208.2" y="120.3">Z2</text>
<text x="208.2" y="122.8">Z1</text>
<text x="208.2" y="125.4">Z0</text>
<text x="269.2" y="120.4">41 D15</text>
<text x="269.2" y="122.9">43 D13</text>
<text x="269.2" y="125.5">45 D12</text>
<text x="117.4" y="129.5" transform="rotate(-90 117.4 129.5)">+5V</text>
<text x="208.1" y="130.5">R5</text>
<text x="208.2" y="127.9">Z7</text>
<text x="210.8" y="130.6">17</text>
<text x="269.2" y="130.6">26 ~{CAS}</text>
<text x="99" y="134.3">Z8</text>
<text x="99" y="136.8">Z7</text>
<text x="129.5" y="136.9">18 R7</text>
<text x="129.5" y="134.4">19 R8</text>
<text x="208.1" y="133">R4</text>
<text x="208.1" y="135.5">R7</text>
<text x="210.8" y="133.1">16</text>
<text x="269.2" y="133.1">12 +5V</text>
<text x="269.2" y="135.6">28 GND</text>
<text x="99" y="139.4">Z4</text>
<text x="99" y="141.9">Z5</text>
<text x="129.5" y="142">16 R5</text>
<text x="129.5" y="139.4">17 R4</text>
<text x="269.2" y="138.2">11 ~{WE}</text>
<text x="269.2" y="143.3">14 ~{BHE}</text>
<text x="269.2" y="140.7">15 ~{BLE}</text>
<text x="28.9" y="148.2">GND 1</text>
<text x="99" y="147">Z3</text>
<text x="99" y="149.5">Z2</text>
<text x="99" y="144.4">Z6</text>
<text x="129.5" y="149.6">13 R2</text>
<text x="129.5" y="147.1">14 R3</text>
<text x="129.5" y="144.5">15 R6</text>
<text x="269.2" y="145.8">47 +5V</text>
<text x="29.2" y="150.8">~{RAS}</text>
<text x="30.4" y="153.3">Z0</text>
<text x="30.4" y="155.9">Z1</text>
<text x="99" y="152.1">Z1</text>
<text x="129.5" y="152.1">12 R1</text>
<text x="233.4" y="151.2" transform="rotate(-90 233.4 151.2)">27</text>
<text x="234.2" y="155.2" transform="rotate(-90 234.2 155.2)">GND</text>
<text x="238.5" y="151.2" transform="rotate(-90 238.5 151.2)">46</text>
<text x="239.3" y="155.2" transform="rotate(-90 239.3 155.2)">GND</text>
<text x="30.4" y="158.4">Z2</text>
<text x="30.4" y="160.9">Z3</text>
<text x="97.5" y="159.7">GND 1</text>
<text x="97.8" y="157.1">RAS11</text>
<text x="30.4" y="163.5">Z6</text>
<text x="30.4" y="166">Z5</text>
<text x="116.6" y="165.1" transform="rotate(-90 116.6 165.1)">10</text>
<text x="30.4" y="168.6">Z4</text>
<text x="30.4" y="171.1">Z7</text>
<text x="30.4" y="173.6">Z8</text>
<text x="33" y="173.7">11</text>
<text x="117.4" y="172.7" transform="rotate(-90 117.4 172.7)">+5V GND</text>
<text x="28.9" y="176.2">GND12</text>
<text x="95.2" y="180">BANK0</text>
<text x="99" y="177.5">Z0</text>
<text x="129.5" y="177.5">19 R0</text>
<text x="95.2" y="182.5">BANK1</text>
<text x="97.5" y="185.1">GND 5</text>
<text x="129.5" y="182.6">17 B1</text>
<text x="129.5" y="180.1">18 B0</text>
<text x="97.5" y="190.2">GND 7</text>
<text x="97.5" y="187.6">GND 6</text>
<text x="97.5" y="192.7">GND 8</text>
<text x="97.5" y="195.2">GND 9</text>
<text x="211.3" y="196.8" transform="rotate(-90 211.3 196.8)">+5V</text>
<text x="224" y="196.8" transform="rotate(-90 224 196.8)">+5V</text>
<text x="236.7" y="196.8" transform="rotate(-90 236.7 196.8)">+5V</text>
<text x="249.4" y="196.8" transform="rotate(-90 249.4 196.8)">+5V</text>
<text x="287.5" y="197.1" transform="rotate(-90 287.5 197.1)">+5V</text>
<text x="300.2" y="197.1" transform="rotate(-90 300.2 197.1)">GND</text>
<text x="97.5" y="202.9">GND 1</text>
<text x="97.8" y="200.3">RAS11</text>
<text x="116.6" y="208.3" transform="rotate(-90 116.6 208.3)">10</text>
<text x="211.3" y="208.5" transform="rotate(-90 211.3 208.5)">GND</text>
<text x="224" y="208.5" transform="rotate(-90 224 208.5)">GND</text>
<text x="236.7" y="208.5" transform="rotate(-90 236.7 208.5)">GND</text>
<text x="249.4" y="208.5" transform="rotate(-90 249.4 208.5)">GND</text>
<text x="117.4" y="212.4" transform="rotate(-90 117.4 212.4)">GND</text>
<text x="27.9" y="221.9">BANK0</text>
<text x="27.9" y="219.4">BANK1</text>
<text x="45" y="219.5">2 GND</text>
<text x="45" y="222">4 GND</text>
<text x="76.7" y="217.2" transform="rotate(-90 76.7 217.2)">BANK0</text>
<text x="89.4" y="217.2" transform="rotate(-90 89.4 217.2)">BANK1</text>
<text x="76.7" y="228.9" transform="rotate(-90 76.7 228.9)">GND</text>
<text x="89.4" y="228.9" transform="rotate(-90 89.4 228.9)">GND</text>
</g>
<g font-size="1.8" fill="#a90000">
<text x="102.2" y="58.2">1</text>
<text x="116.6" y="55.9" transform="rotate(-90 116.6 55.9)">14</text>
<text x="102.2" y="60.7">2</text>
<text x="102.2" y="65.8">4</text>
<text x="33.6" y="69.6">2</text>
<text x="102.2" y="68.3">5</text>
<text x="33.6" y="72.1">3</text>
<text x="33.6" y="74.7">4</text>
<text x="33.6" y="77.2">5</text>
<text x="102.2" y="73.4">9</text>
<text x="33.6" y="79.8">6</text>
<text x="33.6" y="82.3">7</text>
<text x="33.6" y="84.8">8</text>
<text x="33.6" y="87.4">9</text>
<text x="116.6" y="88.3" transform="rotate(-90 116.6 88.3)">7</text>
<text x="210.8" y="89.9">24</text>
<text x="241" y="85.1" transform="rotate(-90 241 85.1)">37</text>
<text x="33" y="92.5">11</text>
<text x="210.8" y="97.5">21</text>
<text x="33" y="105.2">16</text>
<text x="211.4" y="107.7">8</text>
<text x="211.4" y="112.8">6</text>
<text x="211.4" y="110.2">7</text>
<text x="33" y="115.3">20</text>
<text x="211.4" y="117.9">4</text>
<text x="211.4" y="115.3">5</text>
<text x="211.4" y="125.5">1</text>
<text x="211.4" y="122.9">2</text>
<text x="211.4" y="120.4">3</text>
<text x="210.8" y="128">48</text>
<text x="264.9" y="131.7">~{CE1}</text>
<text x="102.2" y="134.4">2</text>
<text x="102.2" y="136.9">3</text>
<text x="116.6" y="132.1" transform="rotate(-90 116.6 132.1)">20</text>
<text x="211.4" y="135.6">9</text>
<text x="266" y="136.8">~{OE}</text>
<text x="102.2" y="139.4">4</text>
<text x="102.2" y="142">5</text>
<text x="265.1" y="141.8">~{BLE}</text>
<text x="265.9" y="139.3">~{WE}</text>
<text x="102.2" y="144.5">6</text>
<text x="102.2" y="147.1">7</text>
<text x="102.2" y="149.6">8</text>
<text x="264.8" y="144.4">~{BHE}</text>
<text x="33.6" y="150.9">2</text>
<text x="33.6" y="153.4">3</text>
<text x="33.6" y="156">4</text>
<text x="102.2" y="152.1">9</text>
<text x="33.6" y="158.5">5</text>
<text x="33.6" y="161">6</text>
<text x="33.6" y="163.6">7</text>
<text x="33.6" y="166.1">8</text>
<text x="33" y="171.2">10</text>
<text x="33.6" y="168.7">9</text>
<text x="102.2" y="177.5">2</text>
<text x="116.6" y="175.3" transform="rotate(-90 116.6 175.3)">20</text>
<text x="102.2" y="180.1">3</text>
<text x="102.2" y="182.6">4</text>
<text x="129.5" y="185.2">16</text>
<text x="129.5" y="190.2">14</text>
<text x="129.5" y="187.7">15</text>
<text x="129.5" y="195.3">12</text>
<text x="129.5" y="192.8">13</text>
<text x="34.9" y="219.5">1</text>
<text x="34.9" y="222">3</text>
</g>
</svg>
